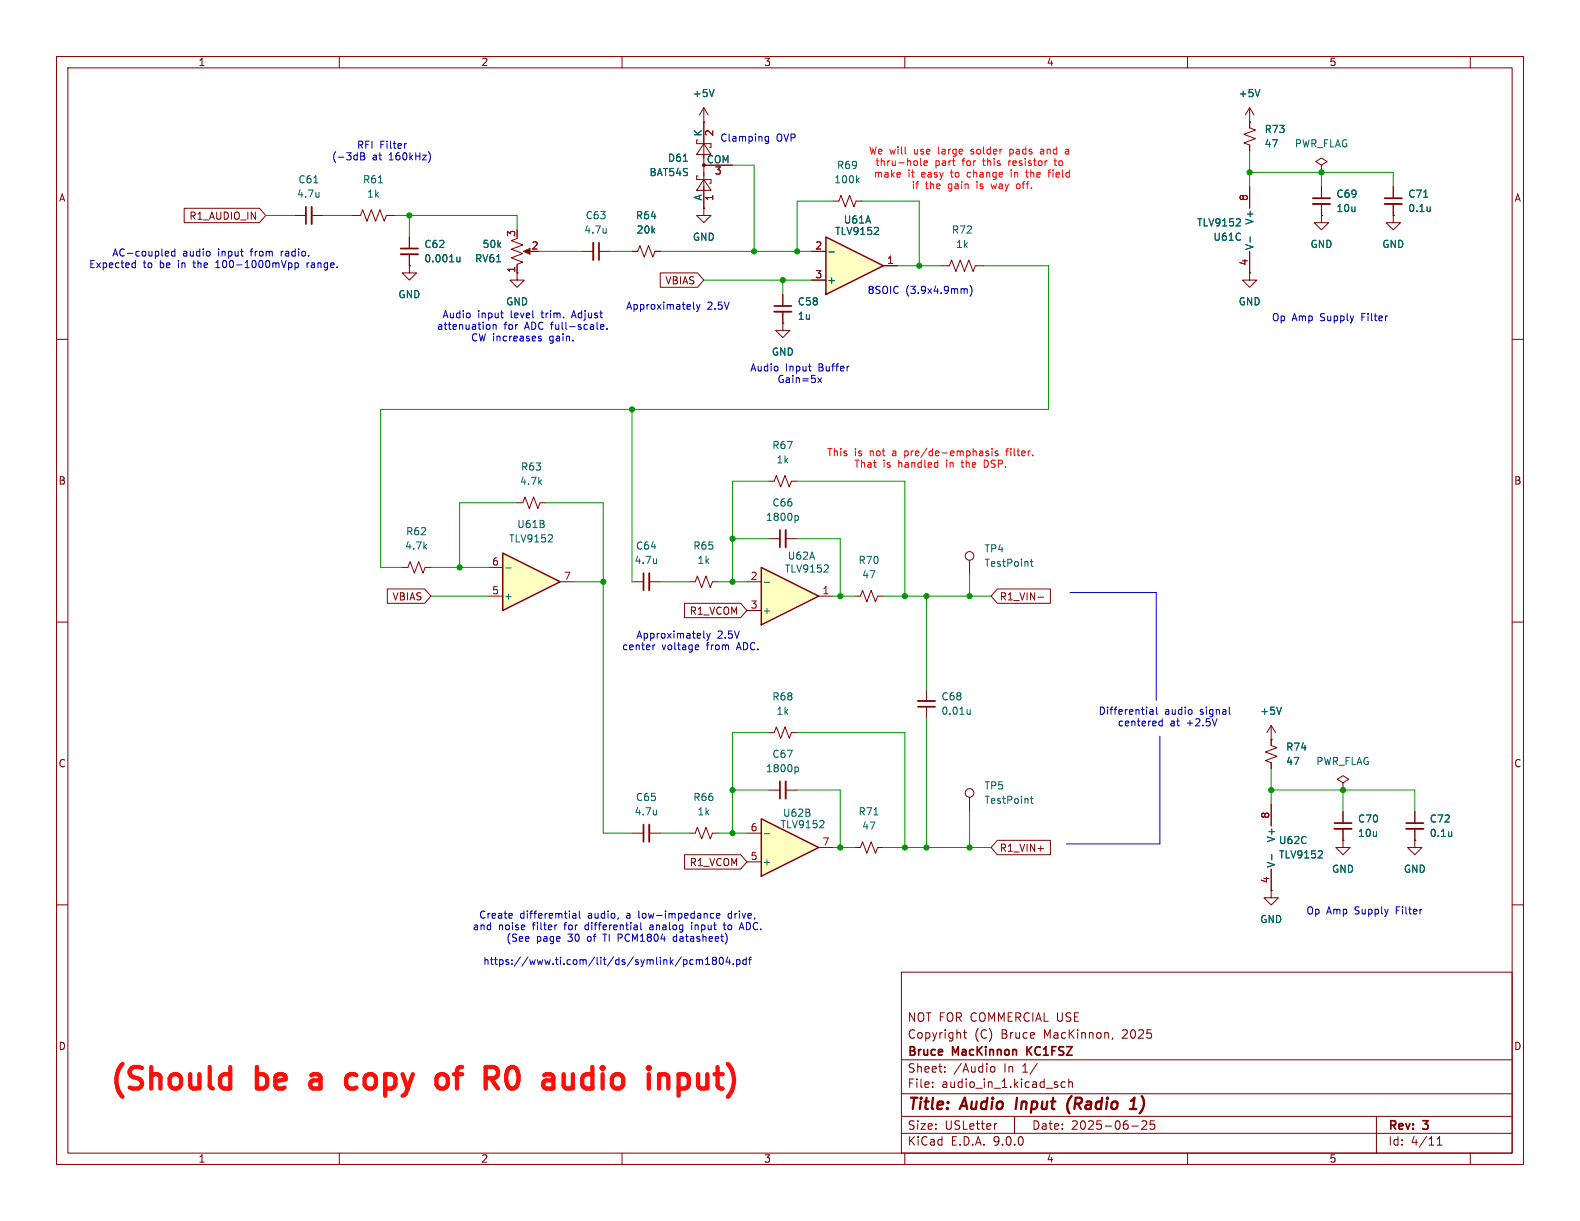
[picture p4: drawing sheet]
<svg xmlns="http://www.w3.org/2000/svg" width="279mm" height="216mm" viewBox="0 0 279 216" stroke-linecap="round" stroke-linejoin="round" font-family="sans-serif">
<g fill="none" stroke="#840000" stroke-width=".18">
<path d="M10 10h259.4v195.9h-259.4zM12 12h255.4v191.9h-255.4zM60 10v2M110 10v2M160 10v2M210 10v2M221 19.1l-.8 1.2M221 19.1l.7 1.2M221 19.1v2.5M260 10v2M221 21.6h.1M138.4 57.2v1.2h1.3l-1.3 1.3-1.2-1.3h1.2"/>
<path d="M138.4 57.2h.1M138.4 52.1v2M138.4 55.1v2.1M10 60h2M267.4 60h2M10 110h2M111.8 102.9h2M114.8 102.9h2M151.1 105.4h1l.4-1 .8 2 .8-2 .7 2 .4-1h1M267.4 110h2M163.8 121.9v2.1M163.8 125v2"/>
<path d="M224.8 157.5v1.3h1.3l-1.3 1.2-1.3-1.2h1.3M224.8 157.5h.1M10 160h2M159.4 171.9h108v32h-108zM267.4 160h2M159.4 197.4h108M159.4 193.4h108M159.4 187.4h108M164.9 192.1v.2M164.9 191.4v.1M167.1 189.4v.2M167.1 188.7v.1"/>
<path d="M170.4 182.6h.5M170.6 182.1v1.3l.3 .2M175.1 188.9l.3-.3 .4 .1 .1 .2v.4l-.1 .2-.4 .1-.3-.3M176.3 198.7l-.3 .1M179.4 197.4v3M188.4 191.4l-.5-.1-.3 .3v.4l.2 .2h.6M189 191.4l.2-.1 .4 .1v.9M189 190.8v1.5M196.8 183.5l-.2 .3M200.1 199.1h1.2M202.7 198.3v.5l-.8 .9h.9M203.4 198.2v.7l.2-.1h.5l.1 .6-.3 .3-.5-.2"/>
<path d="M243.4 197.4v6.5M60 203.9v2M110 203.9v2M159.4 200.4h108M160 203.9v2M210 203.9v2M254.1 202.5h.9M254.1 201.4l.5-.4v1.5M260 203.9v2"/>
</g>
<path d="M179.9 194.1l-.3 2M189.5 193.8a2.35 2.35 0 0 0-.4 3.1M199.8 196.1h1.1M200 194.7l.6-.6-.2 2M202 196.3l-.5 .6" fill="none" stroke="#840000" stroke-width=".4"/>
<path d="M136.9 54.1h3.1M113.8 101.3v3.1M162.3 125h3.1M181.6 185.1v1.5M182.5 185.1l-.9 .8" fill="none" stroke="#840000" stroke-width=".3"/>
<path d="M136.9 55.1h3.1M114.8 101.3v3.1M162.3 124h3.1" fill="none" stroke="#840000" stroke-width=".33"/>
<path d="M222.8 15.8l-.4 1.3M116.1 98.8v.8M116.1 99.5l-.1 .1M171.6 125.5v.8M171.6 126.2l-.4 .1" fill="none" stroke="#006464" stroke-width=".18"/>
<path d="M88.9 97.8l10.2 5.1-10.2 5.1z" fill="#ffffc2"/>
<path d="M88.9 97.8l10.2 5.1-10.2 5.1z" fill="none" stroke="#840000" stroke-width=".25"/>
<path d="M86.4 105.4h2.5M86.4 100.3h2.5M99.1 102.9h2.5" fill="none" stroke="#840000" stroke-width=".18"/>
<path d="M97.6 94.6l.1 .2-.1 .3-.7 .7h.8M89.4 100.4h1" fill="none" stroke="#006464" stroke-width=".18"/>
<path d="M134.6 100.3l10.2 5.1-10.2 5.1z" fill="#ffffc2"/>
<path d="M134.6 100.3l10.2 5.1-10.2 5.1z" fill="none" stroke="#840000" stroke-width=".25"/>
<g fill="none" stroke="#840000" stroke-width=".18">
<path d="M147.3 35.6h1l.4-1.1 .8 2.1 .7-2.1 .8 2.1 .4-1h1M233.7 33v2.1M233.7 36.1v2M246.4 33v2.1M246.4 36.1v2M166.4 47h1.5l.4-1 .7 2 .8-2 .8 2 .7-2 .8 2 .4-1h1.5M221 48.3v1.2h1.2l-1.2 1.3-1.3-1.3h1.3M221 48.3h.1M135.9 85.1h1l.4-1 .7 2 .8-2 .8 2 .4-1h1M135.9 95.3h2M138.9 95.3h2.1M171.4 99.1v2.5"/>
<path d="M121.9 102.9h1l.4-1 .8 2 .7-2 .8 2 .4-1h1M132.1 108h2.5M132.1 102.9h2.5M144.8 105.4h2.5M224.8 128.3v3.5l1 .4-2 .8 2 .7-2 .8 1 .4v1M224.8 130.8h.1M224.8 128.3l-.8 1.2M224.8 128.3l.8 1.2M237.5 138.4l1-.6-1-.6-1 .6 1 .6v1.3M237.5 139.7h.1M151.1 149.9h1l.4-1.1 .8 2.1 .8-2.1 .7 2.1 .4-1h1M171.4 141v2.5"/>
<path d="M224.8 142.2v3.9M224.8 153.7v3.8M237.5 143.5v2M237.5 146.6v2M250.2 148.6v1.3h1.3l-1.3 1.2-1.3-1.2h1.3M250.2 148.6h.1M250.2 143.5v2M250.2 146.6v2"/>
<circle cx="171.4" cy="98.3" r=".76"/>
<circle cx="171.4" cy="140.2" r=".76"/>
</g>
<g fill="none" stroke="#006464" stroke-width=".18">
<path d="M151.6 31.8l.3 .5M151.9 31.5l-.4 .5M251.8 34.9h.7M252.9 36.6v.8M252.9 37.3l-.1 .1M140.7 91.2h.4l.1 .2-.1 .5-.4 .1M146.3 100l.2 .1-.1 .3-.7 .8h.8M182.2 99.3h.5M182.4 98.9v1.1l.3 .1M135.1 103h1M226.6 125l-.4 1.3M154.5 144.1h.8"/>
<path d="M182.2 141.2h.5M182.4 140.8v1.1l.3 .2M224.9 151.1v1M233.7 150.5l.2 .2-.1 .3-.7 .7h.8M256.7 147.1v.8M256.7 147.8h.1"/>
</g>
<path d="M232.2 35.1h3M244.9 35.1h3M137.9 93.7v3.1M236 145.5h3M248.7 145.5h3" fill="none" stroke="#840000" stroke-width=".3"/>
<path d="M232.2 36.1h3M244.9 36.1h3M138.9 93.7v3.1M236 146.6h3M248.7 146.6h3" fill="none" stroke="#840000" stroke-width=".33"/>
<path d="M134.6 144.8l10.2 5.1-10.2 5z" fill="#ffffc2"/>
<path d="M134.6 144.8l10.2 5.1-10.2 5z" fill="none" stroke="#840000" stroke-width=".25"/>
<g fill="none" stroke="#840000" stroke-width=".18">
<path d="M221 21.6v1l1 .4-2 .7 2 .8-2 .8 1 .4v1M221 33v3.8M233.7 29.2l1-.6-1-.7-1 .7 1 .6v1.3M233.7 30.5h.1M233.7 38.1v1.3h1.2l-1.2 1.2-1.3-1.2h1.3M233.7 38.1h.1M246.4 38.1v1.3h1.2l-1.2 1.2-1.3-1.2h1.3M246.4 38.1h.1M221 44.5v3.8M135.9 129.5h1l.4-1 .7 2.1 .8-2.1 .8 2.1 .4-1.1h1M111.8 147.3h2M114.8 147.3h2"/>
<path d="M121.9 147.3h1l.4-1 .8 2 .7-2 .8 2 .4-1h1M132.1 152.4h2.5M132.1 147.3h2.5M144.8 149.9h2.5M237.5 148.6v1.3h1.3l-1.3 1.2-1.3-1.2h1.3M237.5 148.6h.1"/>
</g>
<path d="M219.2 38.7l.2 .2-.1 .3-.7 .7h.8M221.1 41.9v.9M116.1 143.2v.9M116.1 144h-.1M135.1 147.4h1M145.6 145.2l.1 .1-.1 .3-.7 .8h.8" fill="none" stroke="#006464" stroke-width=".18"/>
<path d="M113.8 145.8v3" fill="none" stroke="#840000" stroke-width=".3"/>
<path d="M114.8 145.8v3" fill="none" stroke="#840000" stroke-width=".33"/>
<path d="M146 41.9l10.2 5.1-10.2 5.1z" fill="#ffffc2"/>
<path d="M146 41.9l10.2 5.1-10.2 5.1z" fill="none" stroke="#840000" stroke-width=".25"/>
<g fill="none" stroke="#840000" stroke-width=".18">
<path d="M124.5 19.1v17.7M124.5 19.1l-.8 1.2M124.5 19.1l.7 1.2M32.6 36.8h13.3l1.1 1.3-1.1 1.3h-13.3zM52.1 38.1h2M55.1 38.1h2M62.2 38.1h1.6l.3-1 .8 2 .8-2 .7 2 .8-2 .7 2 .4-1h1.5M123.4 31.1h-.2v.7h2.5v.6h-.2M123.4 24.8h-.2v.6h2.5v.6h-.2M124.5 31.8l1.2 1.9h-2.5zM124.5 25.4l1.2 1.9h-2.5zM124.5 36.8v1.3h1.2l-1.2 1.3-1.3-1.3h1.3"/>
<path d="M124.5 36.8h.1M124.5 21.6h.1M124.5 29.2h5M221 21.6h.1M221 21.6v1M221 25.7v1M221 33v3.8M233.7 38.1h.1M233.7 33v2.1M233.7 36.1v2M246.4 38.1h.1M246.4 33v2.1"/>
<path d="M246.4 36.1v2M72.4 47v1.3h1.3l-1.3 1.2-1.3-1.2h1.3M72.4 47h.1M72.4 41.9v2M72.4 45v2M91.4 42.2l-1 .3 2.1 .8-2.1 .8 2.1 .7-2.1 .8 2.1 .8-1.1 .3v2.8h1.3l-1.3 1.3-1.2-1.3h1.2M93 44.5h1M102.9 44.5h2M105.9 44.5h2M111.8 44.5h1l.4-1.1 .7 2.1 .8-2.1 .7 2.1 .4-1h1M116.8 48.3h6.5l1.2 1.2-1.2 1.3h-6.5zM138.4 57.2h.1"/>
<path d="M138.4 52.1v2M138.4 55.1v2.1M143.5 49.5h2.5M143.5 44.5h2.5M156.2 47h2.5M221 48.3h.1M221 44.5v3.8M91.4 88.9h1.1l.3-1 .8 2 .8-2 .7 2 .4-1h1M68.5 104.1h6.6l1.1 1.3-1.1 1.3h-6.6zM71.1 100.3h1l.4-1 .8 2 .7-2 .8 2 .4-1h1M121 106.7h10l1.1 1.3-1.1 1.2h-10zM176.4 104.1h9.3v2.6h-9.3l-1.1-1.3z"/>
<path d="M183.6 105.6h.9M135.9 139.7h2M138.9 139.7h2.1M224.8 130.8h.1M224.8 130.8v1M224.8 134.9v1M121 151.1h10l1.1 1.3-1.1 1.3h-10zM176.4 148.6h9.3v2.5h-9.3l-1.1-1.2zM183.6 150h.9M224.8 157.5h.1M224.8 142.2v3.9M224.8 153.7v3.8"/>
<path d="M237.5 148.6h.1M237.5 143.5v2M237.5 146.6v2M250.2 148.6h.1M250.2 143.5v2M250.2 146.6v2"/>
</g>
<g fill="none" stroke="#006464" stroke-width=".18">
<path d="M126.3 15.8l-.4 1.3M222.8 15.8l-.4 1.3M55.5 32.3h.7M56.4 34v.9M56.4 34.7l-.1 .1M66.9 32.3h.7M120.8 28.5h.8M219.2 38.7l.2 .2-.1 .3-.7 .7h.8M251.8 34.9h.7M252.9 36.6v.8M252.9 37.3l-.1 .1M81.3 45.5v.8"/>
<path d="M81.3 46.2l-.2 .1-.3-.1M107.2 40.4v.8M107.2 41.1l-.1 .1M146.6 44.5h.9M155.2 40.3l.2 .1-.1 .3-.7 .8h.8M221.1 41.9v.9M140.7 135.6l.4 .1 .1 .2-.1 .4-.4 .2M226.6 125l-.4 1.3M224.9 151.1v1M233.7 150.5l.2 .2-.1 .3-.7 .7h.8M256.7 147.1v.8M256.7 147.8h.1"/>
</g>
<g fill="#840000" stroke="#840000" stroke-width=".18">
<path d="M92.6 44.5l1.1-.6v1.1z"/>
<circle cx="124.5" cy="29.2" r=".25"/>
</g>
<path d="M54.1 36.6v3M70.9 43.9h3M105.9 42.9v3.1M137.9 138.2v3" fill="none" stroke="#840000" stroke-width=".3"/>
<path d="M55.1 36.6v3M70.9 45h3M104.9 42.9v3.1M138.9 138.2v3" fill="none" stroke="#840000" stroke-width=".33"/>
<g fill="none" stroke="#0000c2" stroke-width=".18">
<path d="M63.8 27v1.3l.6-.1 .1-.3-.3-.3M63.8 27.6h.4M64.4 27.1v.3l-.2 .2M71.9 25.4h-.3M75.9 27.1l.2 .6-.2 .8M135.9 24.1v1l-.2 .3-.3-.1M135.9 24.2l-.4-.1-.2 .3 .1 .5h.5M23.5 47.3h.4M23.9 46.1v1.2M29.4 44.4l.4 .1v.2l-.6 .2M29.8 45.2l-.4 .1M30.9 44.5l-.3-.1-.3 .3 .1 .5h.5"/>
<path d="M30.9 44v1.3M38.1 47.3h.8M38.3 46.4h-.2M51.4 46.5l.2 .2v.4l-.2 .2M52.2 46.5h.3l.3 .2-.1 .6h-.5M52.2 46.5v1.2M54.3 46.5v.8M54.7 46.5l-.4 .2M86.5 57.5l.2 .5-.3 .2M87.2 57.4v.8M87.3 57.5h-.1M87.7 57.5v.7"/>
<path d="M88.5 55.4h.5M88.8 56.1l.2 .1M95.2 59.7l.6 .3-.2 .3-.4-.1M95.7 59.5l-.3-.1-.2 .2M105.6 58.2h.2M106.2 57.5v.7h.5M106.7 57.5l.1 .2-.6 .1M107.3 58.1v.1M122.6 53.4v1.1l.2 .2M123.2 53.8l.3 .9M123.5 54.7l-.3 .4M123.8 53.8l-.3 .9"/>
<path d="M170.6 51.1h.4v.8M171.5 50.4a1.46 1.46 0 0 1 0 2M143 64.8h.4M143.3 65.6h.1M144.6 66.8l.7 .8M145.3 66.8l-.7 .8M115.5 114v.9M115.6 114.1l-.1 .2M123.5 114.8l-.4 .1M123.5 114.1l.1 .2-.6 .2M124.4 111.6v1.1l.2 .1M125 112l.3 .8"/>
<path d="M125.3 112.8l-.3 .5M125.6 112l-.3 .8M189.2 104.8h15.3v19M203.4 125.5h.4l.1 .8M203.9 125.8h-.4l-.2 .2 .2 .3 .4-.1M204.5 125v1.1l.2 .2M204.9 128.1l.3 .3 .3-.1M205.1 130.2v19h-16.5M205.5 127.1v1.3M205.5 127.6l-.3-.1-.3 .2M215.2 127.1l-.4 1.3M217.4 126.1l.2 .2"/>
<path d="M90.4 161.5l.2 .3-.6 .1M90.5 162.3l-.1 .1M98.5 163.6h-.3M101.3 161.6h.5v.8M101.8 161.8l-.4 .1-.2 .2 .2 .3 .4-.1M102.4 161.1v1.1l.2 .2M112.5 163.6l.2 .1v.7M112.7 164.3l-.4 .1M112.7 163.9h-.4M113.3 163.1v1.1l.2 .2M115.1 163.9l-.2 .2 .2 .3M119.2 165.7l-.2 .5 .2 .2h.3"/>
<path d="M122.3 163.6v.8M122.6 169.7h-.4l-.2 .2 .1 .6h.5M123.1 169.8l.4-.1 .2 .2M123.1 169.7v.8M123.7 169.9l.2-.2h.3v.8M123.7 169.9v.6M124.8 170.5h.7M124.8 169.6l.3-.3v1.2M125.7 161.6h.5M125.7 162.3h.5M126.2 169.8l-.2-.2 .2-.3h.3l.2 .2-.2 .3M126.2 169.8l-.2 .3v.3l.2 .1h.4l.1-.2v-.2l-.2-.3"/>
<path d="M126.2 169.8h.3M126.7 161.9l.6-.1-.1-.2-.3-.1-.2 .2 .1 .6h.4M127.3 169.4l.2-.1a.68 .68 0 0 1 .4 .6 .68 .68 0 0 1-.4 .6l-.2-.1-.1-.3zM127.9 163.6h.5M128.1 163.1v1.1l.3 .2M128.7 169.2l-.3 .9h.8M128.9 161.6l-.1 .2 .1 .5M129 169.7v.8M129.7 170.4v.1M130.3 169.7h.3l.3 .2-.2 .6h-.4M130.3 169.7v1.3M130.7 164.4l.4-1.3 .5 1.3"/>
<path d="M130.8 164h.6M132 169.7h-.4l-.2 .2 .1 .6h.5M132 169.3v1.2M132.4 169.7h.5M132.9 169.3l-.3 .1v1.1"/>
</g>
<g fill="none" stroke="#009600" stroke-width=".18">
<path d="M47 38.1h5.1M57.1 38.1h5.1M69.8 38.1h21.6v2.5M72.4 38.1v3.8M129.5 29.2h3.8v15.3M147.3 35.6h-6.3v8.9M152.4 35.6h10.2v11.4M221 26.7v6.3M221 30.5h25.4v2.5M233.7 30.5v2.5M95.2 44.5h7.7M107.9 44.5h3.9"/>
<path d="M116.8 44.5h26.7M124.5 49.5h19M138.4 49.5v2.6M158.7 47h7.7M174 47h11.4v25.4h-118.1v27.9h3.8M111.8 72.4v30.5M91.4 88.9h-10.1v11.4M96.5 88.9h10.2v58.4h5.1M129.5 95.3h6.4M135.9 85.1h-6.4v17.8M141 85.1h19v20.3M141 95.3h7.6v10.1"/>
<path d="M76.2 100.3h10.2M76.2 105.4h10.2M101.6 102.9h5.1M116.8 102.9h5.1M127 102.9h5.1M147.3 105.4h3.8M156.2 105.4h19.1M163.8 105.4v16.5M171.4 101.6v3.8M129.5 139.7h6.4M135.9 129.5h-6.4v17.8M141 139.7h7.6v10.2"/>
<path d="M141 129.5h19v20.4M163.8 127v22.9M224.8 139.7h25.4v3.8M224.8 135.9v6.3M237.5 139.7v3.8M116.8 147.3h5.1M127 147.3h5.1M147.3 149.9h3.8M156.2 149.9h19.1M171.4 143.5v6.4"/>
</g>
<path d="M174.8 79.8l-.3-.1-.2 .2 .1 .2 .4 .1v.3h-.5M175.4 79.3v.1M175.4 79.7v.9M176.4 79.8l-.3-.1-.1 .2v.2l.4 .1v.3h-.4M177.8 79.7h.5M178.1 79.4l-.1 1.2M165.8 81.4v1.2M165.8 82.6h-.1M174.4 81.4h-.3v1.2h.3" fill="none" stroke="#ff0402" stroke-width=".18"/>
<path d="M39.6 189.9h.7l.4 .2M40.7 188.7v3.8M40.7 192.3l-.4 .2h-.7M62.7 189.9h-.8l-.3 .2-.4 .6v1.1l.2 .3 .5 .4h.8M78.4 189.9l.6 .4 .2 .4v1.1l-.2 .3-.6 .4M90.4 188.7a1.39 1.39 0 0 0-.9 1.4 2.02 2.02 0 0 0 .9 2.4M101.3 192.1l-.5 .4h-.6M101.3 189.9v2.6M120 190.1l.4-.2h.7l.5 .4 .2 .4v1.1l-.4 .5-.3 .2h-.7l-.4-.2M120 189.9v3.9" fill="none" stroke="#ff0e07" stroke-width=".76"/>
<g fill="none" stroke="#ff0907" stroke-width=".18">
<path d="M160.1 27.2h.2M162.2 28.6v.6M162.8 28v1.1l.2 .2M163.4 28.9l.6-.2-.1-.2-.3-.1-.2 .2 .1 .6h.4M178.6 26.4v1.3M178.6 27.2h.1M178.7 26.4h-.1M178.8 30.5v.8M179.8 32.6l-.1 .2 .1 .5M181.4 30.5h.4M181.5 30.1v1l.3 .2M184.4 26.4h-.4"/>
<path d="M184.4 26.8h-.3l-.1 .1v.3h.4M185.3 30.5h.5M185.8 30.1l-.3 .1v1.1M186.4 28.4h.5M186.6 28v1.2M188.4 26.4h.5l.1 .8M189 26.7l-.4 .1-.2 .1 .2 .3h.4"/>
</g>
<g fill="#009600" stroke="#009600" stroke-width=".18">
<circle cx="138.4" cy="49.5" r=".46"/>
<circle cx="129.5" cy="95.3" r=".46"/>
<circle cx="129.5" cy="102.9" r=".46"/>
<circle cx="141" cy="44.5" r=".46"/>
<circle cx="133.3" cy="44.5" r=".46"/>
<circle cx="129.5" cy="147.3" r=".46"/>
<circle cx="129.5" cy="139.7" r=".46"/>
<circle cx="81.3" cy="100.3" r=".46"/>
<circle cx="224.8" cy="139.7" r=".46"/>
<circle cx="237.5" cy="139.7" r=".46"/>
<circle cx="171.4" cy="105.4" r=".46"/>
<circle cx="163.8" cy="105.4" r=".46"/>
<circle cx="171.4" cy="149.9" r=".46"/>
<circle cx="221" cy="30.5" r=".46"/>
<circle cx="233.7" cy="30.5" r=".46"/>
<circle cx="162.6" cy="47" r=".46"/>
<circle cx="72.4" cy="38.1" r=".46"/>
<circle cx="106.7" cy="102.9" r=".46"/>
<circle cx="111.8" cy="72.4" r=".46"/>
<circle cx="160" cy="149.9" r=".46"/>
<circle cx="163.8" cy="149.9" r=".46"/>
<circle cx="160" cy="105.4" r=".46"/>
<circle cx="148.6" cy="105.4" r=".46"/>
<circle cx="148.6" cy="149.9" r=".46"/>
</g>
<g font-size="5.3" fill="#ff0e07">
<text x="18.9" y="193.8">(Should</text>
<text x="45.3" y="193.8">be</text>
<text x="56.4" y="193.8">a</text>
<text x="64.3" y="193.8">copy</text>
<text x="81.8" y="193.8">of</text>
<text x="91.8" y="193.8">R0</text>
<text x="103.7" y="193.8">audio</text>
<text x="123.7" y="193.8">input)</text>
</g>
<g font-size="2.8" fill="#840000">
<text x="160.4" y="196.8">Title:</text>
<text x="170.1" y="196.8">Audio</text>
<text x="180.5" y="196.8">Input</text>
<text x="190.3" y="196.8">(Radio</text>
<text x="202.4" y="196.8">1)</text>
</g>
<g font-size="2.1" fill="#840000">
<text x="160.4" y="183.9">Copyright</text>
<text x="160.4" y="180.9">NOT FOR COMMERCIAL USE</text>
<text x="172.3" y="183.9">(C)</text>
<text x="177.1" y="183.9">Bruce</text>
<text x="184.7" y="183.9">MacKinnon,</text>
<text x="198.7" y="183.9">2025</text>
<text x="160.4" y="189.9">Sheet:</text>
<text x="160.4" y="187.1">Bruce</text>
<text x="168.5" y="187.1">MacKinnon</text>
<text x="168.6" y="189.9">/Audio</text>
<text x="177.6" y="189.9">In</text>
<text x="180.9" y="189.9">1/</text>
<text x="182.2" y="187.1">KC1FSZ</text>
<text x="160.4" y="192.6">File:</text>
<text x="166.5" y="192.6">audio_in_1.kicad_sch</text>
<text x="160.4" y="202.8">KiCad</text>
<text x="160.4" y="200">Size:</text>
<text x="167.1" y="200">USLetter</text>
<text x="168.1" y="202.8">E.D.A.</text>
<text x="175.7" y="202.8">9.0.0</text>
<text x="182.4" y="200">Date:</text>
<text x="189.4" y="200">2025-06-25</text>
<text x="245.4" y="200.2">Rev:</text>
<text x="245.4" y="202.8">Id:</text>
<text x="249.5" y="202.8">4/11</text>
<text x="251.8" y="200.2">3</text>
</g>
<g font-size="1.8" fill="#840000">
<text x="35" y="11.9">1</text>
<text x="85" y="11.9">2</text>
<text x="135" y="11.9">3</text>
<text x="185" y="11.9">4</text>
<text x="235" y="11.9">5</text>
<text x="10.3" y="35.9">A</text>
<text x="267.7" y="35.9">A</text>
<text x="33.4" y="39.1">R1_AUDIO_IN</text>
<text x="91.2" y="48.3" transform="rotate(-90 91.2 48.3)">1</text>
<text x="117.6" y="50.5">VBIAS</text>
<text x="10.3" y="85.9">B</text>
<text x="267.7" y="85.9">B</text>
<text x="69.3" y="106.4">VBIAS</text>
<text x="176.7" y="106.4">R1_VIN-</text>
<text x="121.9" y="108.9">R1_VCOM</text>
<text x="10.3" y="135.9">C</text>
<text x="267.7" y="135.9">C</text>
<text x="121.9" y="153.4">R1_VCOM</text>
<text x="176.7" y="150.8">R1_VIN+</text>
<text x="10.3" y="185.9">D</text>
<text x="267.7" y="185.9">D</text>
<text x="35" y="205.8">1</text>
<text x="85" y="205.8">2</text>
<text x="135" y="205.8">3</text>
<text x="185" y="205.8">4</text>
<text x="235" y="205.8">5</text>
</g>
<g font-size="1.8" fill="#006464">
<text x="122.4" y="17.4">+5V</text>
<text x="218.9" y="17.4">+5V</text>
<text x="223.5" y="23.7">R73</text>
<text x="118" y="28.8">D61</text>
<text x="124.2" y="24.2" transform="rotate(-90 124.2 24.2)">K</text>
<text x="124.9" y="29">COM</text>
<text x="223.5" y="26.3">47</text>
<text x="228.9" y="26.3">PWR_FLAG</text>
<text x="52.4" y="35.2">4.7u</text>
<text x="52.7" y="32.6">C61</text>
<text x="64.1" y="32.6">R61</text>
<text x="64.8" y="35.2">1k</text>
<text x="114.8" y="31.3">BAT54S</text>
<text x="124.2" y="35.6" transform="rotate(-90 124.2 35.6)">A</text>
<text x="147.4" y="32.6">100k</text>
<text x="147.9" y="30.1">R69</text>
<text x="236.2" y="35.2">C69</text>
<text x="248.9" y="35.2">C71</text>
<text x="103.2" y="41.5">4.7u</text>
<text x="103.5" y="39">C63</text>
<text x="112.4" y="39">R64</text>
<text x="112.5" y="41.5">20k</text>
<text x="147.6" y="41.8">TLV9152</text>
<text x="149.1" y="39.7">U61A</text>
<text x="168.2" y="41.5">R72</text>
<text x="211.6" y="40.2">TLV9152</text>
<text x="221.8" y="39.8" transform="rotate(-90 221.8 39.8)">V+</text>
<text x="236.2" y="37.7">10u</text>
<text x="248.9" y="37.7">0.1u</text>
<text x="74.9" y="44">C62</text>
<text x="74.9" y="46.6">0.001u</text>
<text x="83.9" y="46.6">RV61</text>
<text x="85.2" y="44">50k</text>
<text x="122.4" y="42.8">GND</text>
<text x="169" y="44">1k</text>
<text x="214.5" y="42.8">U61C</text>
<text x="221.8" y="44.3" transform="rotate(-90 221.8 44.3)">V-</text>
<text x="231.6" y="44">GND</text>
<text x="244.3" y="44">GND</text>
<text x="70.4" y="52.9">GND</text>
<text x="146.2" y="50.4">+</text>
<text x="89.4" y="54.2">GND</text>
<text x="141" y="56.7">1u</text>
<text x="141" y="54.2">C58</text>
<text x="218.9" y="54.2">GND</text>
<text x="136.4" y="63.1">GND</text>
<text x="92" y="83.4">R63</text>
<text x="136.5" y="79.6">R67</text>
<text x="137.2" y="82.1">1k</text>
<text x="91.9" y="86">4.7k</text>
<text x="136.5" y="89.8">C66</text>
<text x="71.7" y="94.8">R62</text>
<text x="91.4" y="93.6">U61B</text>
<text x="135.3" y="92.3">1800p</text>
<text x="71.5" y="97.4">4.7k</text>
<text x="89.9" y="96.1">TLV9152</text>
<text x="112.1" y="99.9">4.7u</text>
<text x="112.4" y="97.4">C64</text>
<text x="122.5" y="97.4">R65</text>
<text x="123.2" y="99.9">1k</text>
<text x="138.7" y="101.4">TLV9152</text>
<text x="139.2" y="99.2">U62A</text>
<text x="151.7" y="99.9">R70</text>
<text x="174" y="97.9">TP4</text>
<text x="174" y="100.4">TestPoint</text>
<text x="89" y="106.3">+</text>
<text x="152.4" y="102.5">47</text>
<text x="134.7" y="108.8">+</text>
<text x="136.5" y="124.1">R68</text>
<text x="166.4" y="124">C68</text>
<text x="137.2" y="126.6">1k</text>
<text x="166.4" y="126.6">0.01u</text>
<text x="222.8" y="126.6">+5V</text>
<text x="135.3" y="136.8">1800p</text>
<text x="136.5" y="134.2">C67</text>
<text x="227.3" y="132.9">R74</text>
<text x="227.3" y="135.5">47</text>
<text x="232.7" y="135.5">PWR_FLAG</text>
<text x="112.4" y="141.8">C65</text>
<text x="122.5" y="141.8">R66</text>
<text x="174" y="139.8">TP5</text>
<text x="174" y="142.3">TestPoint</text>
<text x="112.1" y="144.4">4.7u</text>
<text x="123.2" y="144.4">1k</text>
<text x="137.9" y="146.7">TLV9152</text>
<text x="138.4" y="144.6">U62B</text>
<text x="151.7" y="144.4">R71</text>
<text x="152.4" y="146.9">47</text>
<text x="225.7" y="149" transform="rotate(-90 225.7 149)">V+</text>
<text x="226.1" y="149.5">U62C</text>
<text x="240" y="145.6">C70</text>
<text x="240" y="148.2">10u</text>
<text x="252.7" y="145.6">C72</text>
<text x="252.7" y="148.2">0.1u</text>
<text x="134.7" y="153.3">+</text>
<text x="225.7" y="153.5" transform="rotate(-90 225.7 153.5)">V-</text>
<text x="226.1" y="152">TLV9152</text>
<text x="235.5" y="154.5">GND</text>
<text x="248.2" y="154.5">GND</text>
<text x="222.8" y="163.4">GND</text>
</g>
<g font-size="1.8" fill="#0000c2">
<text x="58.6" y="28.6">(-3dB</text>
<text x="63" y="26.5">RFI</text>
<text x="65.8" y="28.6">at</text>
<text x="67.2" y="26.5">Filter</text>
<text x="68.9" y="28.6">160kHz)</text>
<text x="127.3" y="25.3">Clamping</text>
<text x="137.3" y="25.3">OVP</text>
<text x="15.7" y="47.6">Expected</text>
<text x="19.8" y="45.6">AC-coupled</text>
<text x="25.3" y="47.6">to</text>
<text x="28.4" y="47.6">be</text>
<text x="31.8" y="47.6">in</text>
<text x="32.3" y="45.6">audio</text>
<text x="34.7" y="47.6">the</text>
<text x="38.7" y="45.6">input</text>
<text x="38.8" y="47.6">100-1000mVpp</text>
<text x="44.6" y="45.6">from</text>
<text x="50.1" y="45.6">radio.</text>
<text x="55.1" y="47.6">range.</text>
<text x="153.3" y="52.2">8SOIC</text>
<text x="160.1" y="52.2">(3.9x4.9mm)</text>
<text x="77.2" y="58.5">attenuation</text>
<text x="78.1" y="56.5">Audio</text>
<text x="84.5" y="56.5">input</text>
<text x="89.1" y="58.5">for</text>
<text x="90.4" y="56.5">level</text>
<text x="92.9" y="58.5">ADC full-scale.</text>
<text x="96" y="56.5">trim.</text>
<text x="101.6" y="56.5">Adjust</text>
<text x="110.6" y="55">Approximately</text>
<text x="125" y="55">2.5V</text>
<text x="224.8" y="57">Op</text>
<text x="228.5" y="57">Amp</text>
<text x="233.6" y="57">Supply</text>
<text x="241" y="57">Filter</text>
<text x="83.2" y="60.6">CW increases</text>
<text x="97.3" y="60.6">gain.</text>
<text x="132.6" y="65.9">Audio</text>
<text x="138.9" y="65.9">Input</text>
<text x="144.8" y="65.9">Buffer</text>
<text x="137.4" y="67.9">Gain=5x</text>
<text x="112.4" y="113.1">Approximately</text>
<text x="126.8" y="113.1">2.5V</text>
<text x="109.9" y="115.2">center</text>
<text x="117" y="115.2">voltage</text>
<text x="125.1" y="115.2">from</text>
<text x="130.6" y="115.2">ADC.</text>
<text x="194.2" y="126.6">Differential</text>
<text x="197.6" y="128.6">centered</text>
<text x="205.9" y="126.6">audio</text>
<text x="206.9" y="128.6">at</text>
<text x="210" y="128.6">+2.5V</text>
<text x="212.3" y="126.6">signal</text>
<text x="230.9" y="161.9">Op</text>
<text x="234.6" y="161.9">Amp</text>
<text x="239.7" y="161.9">Supply</text>
<text x="247.1" y="161.9">Filter</text>
<text x="83.5" y="164.7">and</text>
<text x="84.6" y="162.6">Create</text>
<text x="88.1" y="164.7">noise</text>
<text x="89.4" y="166.7">(See</text>
<text x="91.9" y="162.6">differemtial</text>
<text x="94.3" y="164.7">filter</text>
<text x="94.8" y="166.7">page</text>
<text x="100.1" y="164.7">for</text>
<text x="100.5" y="166.7">30</text>
<text x="103.9" y="164.7">differential</text>
<text x="104.1" y="162.6">audio,</text>
<text x="104.1" y="166.7">of</text>
<text x="107.2" y="166.7">TI PCM1804</text>
<text x="111.1" y="162.6">a</text>
<text x="113.4" y="162.6">low-impedance</text>
<text x="115.5" y="164.7">analog</text>
<text x="119.9" y="166.7">datasheet)</text>
<text x="123.1" y="164.7">input</text>
<text x="129.1" y="164.7">to</text>
<text x="129.4" y="162.6">drive,</text>
<text x="132.1" y="164.7">ADC.</text>
<text x="85.4" y="170.8">https://www.ti.com/lit/ds/symlink/pcm1804.pdf</text>
</g>
<g font-size="1.8" fill="#a90000">
<text x="126.4" y="24.2" transform="rotate(-90 126.4 24.2)">2</text>
<text x="126.3" y="31.2">3</text>
<text x="126.4" y="35.6" transform="rotate(-90 126.4 35.6)">1</text>
<text x="220.7" y="35.6" transform="rotate(-90 220.7 35.6)">8</text>
<text x="91.2" y="42" transform="rotate(-90 91.2 42)">3</text>
<text x="93.9" y="44.2">2</text>
<text x="144.1" y="44.2">2</text>
<text x="156.8" y="46.7">1</text>
<text x="220.7" y="47.1" transform="rotate(-90 220.7 47.1)">4</text>
<text x="144.1" y="49.3">3</text>
<text x="86.9" y="100.1">6</text>
<text x="86.9" y="105.2">5</text>
<text x="99.6" y="102.6">7</text>
<text x="132.6" y="107.7">3</text>
<text x="132.6" y="102.6">2</text>
<text x="145.3" y="105.2">1</text>
<text x="132.6" y="147.1">6</text>
<text x="145.3" y="149.6">7</text>
<text x="224.5" y="144.9" transform="rotate(-90 224.5 144.9)">8</text>
<text x="132.6" y="152.1">5</text>
<text x="224.5" y="156.3" transform="rotate(-90 224.5 156.3)">4</text>
</g>
<g font-size="1.8" fill="#ff0907">
<text x="153.6" y="27.5">We will</text>
<text x="154.7" y="29.6">thru-hole</text>
<text x="161.7" y="27.5">use</text>
<text x="165.3" y="29.6">part</text>
<text x="166.1" y="27.5">large</text>
<text x="170.3" y="29.6">for</text>
<text x="172.2" y="27.5">solder</text>
<text x="174.1" y="29.6">this</text>
<text x="178.8" y="29.6">resistor</text>
<text x="179.2" y="27.5">pads</text>
<text x="184.8" y="27.5">and</text>
<text x="187.2" y="29.6">to</text>
<text x="154.4" y="31.6">make</text>
<text x="160.5" y="31.6">it</text>
<text x="161.1" y="33.7">if</text>
<text x="163" y="31.6">easy</text>
<text x="163.6" y="33.7">the</text>
<text x="167.8" y="33.7">gain</text>
<text x="168.4" y="31.6">to</text>
<text x="171.5" y="31.6">change</text>
<text x="173" y="33.7">is</text>
<text x="175.8" y="33.7">way</text>
<text x="179.4" y="31.6">in</text>
<text x="180.4" y="33.7">off.</text>
<text x="182.4" y="31.6">the</text>
<text x="186.5" y="31.6">field</text>
</g>
<g font-size="1.8" fill="#ff0402">
<text x="146.2" y="80.9">This</text>
<text x="151" y="82.9">That</text>
<text x="151.1" y="80.9">is</text>
<text x="153.9" y="80.9">not</text>
<text x="156.1" y="82.9">is</text>
<text x="158.1" y="80.9">a</text>
<text x="158.9" y="82.9">handled</text>
<text x="160.4" y="80.9">pre/de-emphasis</text>
<text x="167.6" y="82.9">in</text>
<text x="170.5" y="82.9">the</text>
<text x="174.7" y="82.9">DSP.</text>
<text x="178.6" y="80.9">filter.</text>
</g>
</svg>
